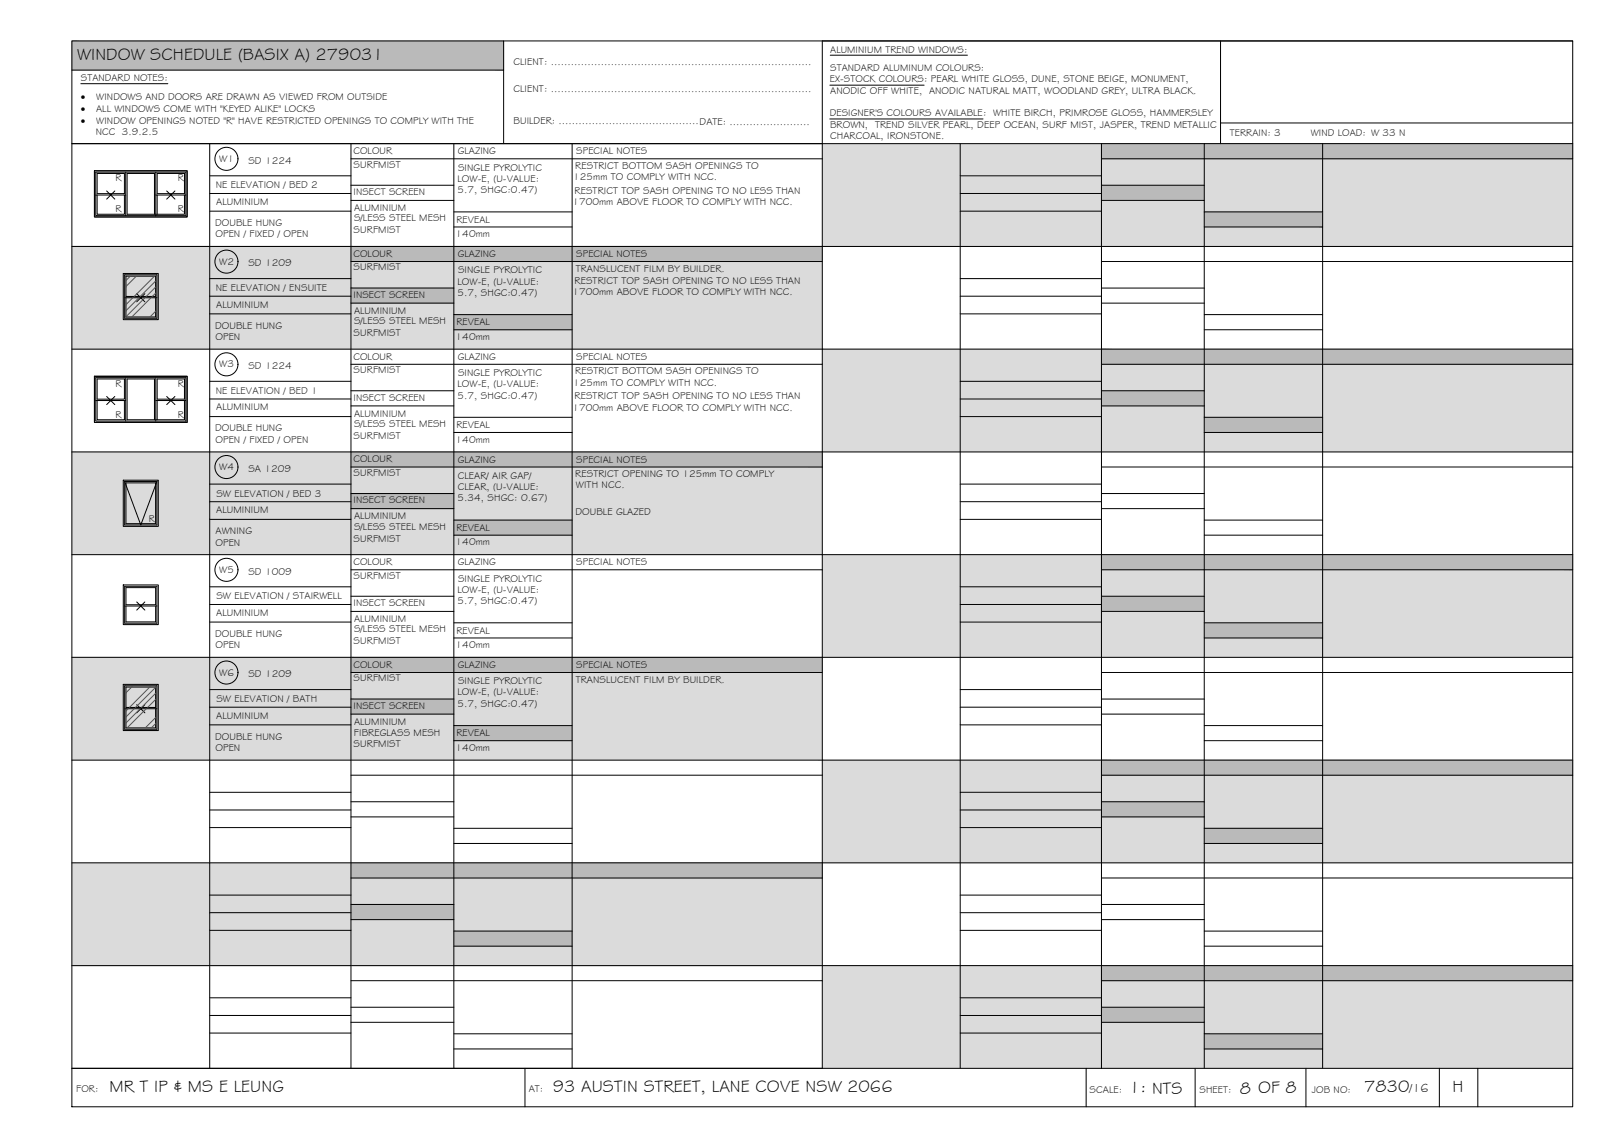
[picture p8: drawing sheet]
<svg xmlns="http://www.w3.org/2000/svg" width="420mm" height="297mm" viewBox="0 0 420 297" stroke-linecap="round" stroke-linejoin="round" font-family="sans-serif">
<!-- layer: WINDOW SCHEDULE HATCH -->
<g fill="#dbdbdb" stroke="#dbdbdb" stroke-width=".26">
<path d="M213.7 37.3l195 26.7v-26.7zM213.7 37.3l195 26.7h-195z"/>
<path d="M18.7 64l195 26.7v-26.7zM18.7 64l195 26.7h-195z"/>
<path d="M213.7 90.7l195 26.7v-26.7zM213.7 90.7l195 26.7h-195z"/>
<path d="M18.7 117.4l195 26.7v-26.7zM18.7 117.4l195 26.7h-195z"/>
<path d="M213.7 144.1l195 26.7v-26.7zM213.7 144.1l195 26.7h-195z"/>
<path d="M18.7 170.8l195 26.7v-26.7zM18.7 170.8l195 26.7h-195z"/>
<path d="M213.7 197.5l195 26.7v-26.7zM213.7 197.5l195 26.7h-195z"/>
<path d="M18.7 224.2l195 26.7v-26.7zM18.7 224.2l195 26.7h-195z"/>
<path d="M213.7 250.9l195 26.7v-26.7zM213.7 250.9l195 26.7h-195z"/>
</g>
<g fill="#bababa" stroke="#bababa" stroke-width=".26">
<path d="M18.7 10.6l112.2 7.6v-7.6zM18.7 10.6l112.2 7.6h-112.2z"/>
<path d="M286.2 37.3l122.5 4v-4zM286.2 37.3l122.5 4h-122.5z"/>
<path d="M286.2 48.1l26.7 4v-4zM286.2 48.1l26.7 4h-26.7z"/>
<path d="M312.9 55.1l30.8 3.9v-3.9zM312.9 55.1l30.8 3.9h-30.8z"/>
<path d="M91.2 64l122.5 4v-4zM91.2 64l122.5 4h-122.5z"/>
<path d="M91.2 74.9l26.7 3.9v-3.9zM91.2 74.9l26.7 3.9h-26.7z"/>
<path d="M117.9 81.8l30.8 3.9v-3.9zM117.9 81.8l30.8 3.9h-30.8z"/>
<path d="M286.2 90.7l122.5 4v-4zM286.2 90.7l122.5 4h-122.5z"/>
<path d="M286.2 101.6l26.7 3.9v-3.9zM286.2 101.6l26.7 3.9h-26.7z"/>
<path d="M312.9 108.5l30.8 3.9v-3.9zM312.9 108.5l30.8 3.9h-30.8z"/>
<path d="M91.2 117.4l122.5 4v-4zM91.2 117.4l122.5 4h-122.5z"/>
<path d="M91.2 128.3l26.7 3.9v-3.9zM91.2 128.3l26.7 3.9h-26.7z"/>
<path d="M117.9 135.2l30.8 3.9v-3.9zM117.9 135.2l30.8 3.9h-30.8z"/>
<path d="M286.2 144.1l122.5 4v-4zM286.2 144.1l122.5 4h-122.5z"/>
<path d="M286.2 155l26.7 3.9v-3.9zM286.2 155l26.7 3.9h-26.7z"/>
<path d="M312.9 161.9l30.8 3.9v-3.9zM312.9 161.9l30.8 3.9h-30.8z"/>
<path d="M91.2 170.8l122.5 4v-4zM91.2 170.8l122.5 4h-122.5z"/>
<path d="M91.2 181.6l26.7 4v-4zM91.2 181.6l26.7 4h-26.7z"/>
<path d="M117.9 188.6l30.8 3.9v-3.9zM117.9 188.6l30.8 3.9h-30.8z"/>
<path d="M286.2 197.5l122.5 4v-4zM286.2 197.5l122.5 4h-122.5z"/>
<path d="M286.2 208.4l26.7 3.9v-3.9zM286.2 208.4l26.7 3.9h-26.7z"/>
<path d="M312.9 215.3l30.8 3.9v-3.9zM312.9 215.3l30.8 3.9h-30.8z"/>
<path d="M91.2 224.2l122.5 4v-4zM91.2 224.2l122.5 4h-122.5z"/>
<path d="M91.2 235l26.7 4v-4zM91.2 235l26.7 4h-26.7z"/>
<path d="M117.9 242l30.8 3.9v-3.9zM117.9 242l30.8 3.9h-30.8z"/>
<path d="M286.2 250.9l122.5 4v-4zM286.2 250.9l122.5 4h-122.5z"/>
<path d="M286.2 261.8l26.7 3.9v-3.9zM286.2 261.8l26.7 3.9h-26.7z"/>
<path d="M312.9 268.7l30.8 3.9v-3.9zM312.9 268.7l30.8 3.9h-30.8z"/>
</g>
<!-- layer: BORDER -->
<g fill="none" stroke="#000" stroke-width=".26">
<path d="M18.7 10.6h390v277h-390zM18.7 18.2h112.2M130.9 10.6v26.7M317.1 10.6v26.7M408.7 10.6h-195v267M18.7 37.3h390M54.5 37.3v240.3M91.2 37.3v240.3M117.9 37.3v240.3M148.7 37.3v240.3M249.5 37.3v240.3M286.2 37.3v240.3"/>
<path d="M312.9 37.3v240.3M317.1 32h91.6M343.7 37.3v240.3M54.5 45.7h36.7M54.5 50.3h36.7M54.5 54.9h36.7M91.2 41.3h122.5M91.2 48.1h26.7M91.2 52.1h26.7M117.9 55.1h30.8M117.9 59h30.8M249.5 45.7h36.7"/>
<path d="M249.5 50.3h36.7M249.5 54.9h36.7M286.2 41.3h122.5M286.2 48.1h26.7M286.2 52.1h26.7M312.9 55.1h30.8M312.9 59h30.8M18.7 64h390M54.5 72.4h36.7M54.5 77h36.7M91.2 68h122.5M91.2 74.9h26.7"/>
<path d="M91.2 78.8h26.7M249.5 72.4h36.7M249.5 77h36.7M286.2 68h122.5M286.2 74.9h26.7M286.2 78.8h26.7M18.7 90.7h390M54.5 81.6h36.7M54.5 99.1h36.7M91.2 94.7h122.5M117.9 81.8h30.8M117.9 85.7h30.8"/>
<path d="M249.5 81.6h36.7M249.5 99.1h36.7M286.2 94.7h122.5M312.9 81.8h30.8M312.9 85.7h30.8M18.7 117.4h390M54.5 103.7h36.7M54.5 108.3h36.7M91.2 101.6h26.7M91.2 105.5h26.7M117.9 108.5h30.8M117.9 112.4h30.8"/>
<path d="M249.5 103.7h36.7M249.5 108.3h36.7M286.2 101.6h26.7M286.2 105.5h26.7M312.9 108.5h30.8M312.9 112.4h30.8M54.5 125.8h36.7M54.5 130.4h36.7M54.5 135h36.7M91.2 121.4h122.5M91.2 128.3h26.7M91.2 132.2h26.7"/>
<path d="M117.9 135.2h30.8M117.9 139.1h30.8M249.5 125.8h36.7M249.5 130.4h36.7M249.5 135h36.7M286.2 121.4h122.5M286.2 128.3h26.7M286.2 132.2h26.7M312.9 135.2h30.8M312.9 139.1h30.8M18.7 144.1h390M54.5 152.5h36.7"/>
<path d="M54.5 157.1h36.7M91.2 148.1h122.5M91.2 155h26.7M91.2 158.9h26.7M249.5 152.5h36.7M249.5 157.1h36.7M286.2 148.1h122.5M286.2 155h26.7M286.2 158.9h26.7M18.7 170.8h390M54.5 161.7h36.7M54.5 179.2h36.7"/>
<path d="M91.2 174.8h122.5M117.9 161.9h30.8M117.9 165.8h30.8M249.5 161.7h36.7M249.5 179.2h36.7M286.2 174.8h122.5M312.9 161.9h30.8M312.9 165.8h30.8M18.7 197.5h390M54.5 183.8h36.7M54.5 188.4h36.7M91.2 181.7h26.7"/>
<path d="M91.2 185.6h26.7M117.9 188.6h30.8M117.9 192.5h30.8M249.5 183.8h36.7M249.5 188.4h36.7M286.2 181.7h26.7M286.2 185.6h26.7M312.9 188.6h30.8M312.9 192.5h30.8M54.5 205.9h36.7M54.5 210.5h36.7M54.5 215.1h36.7"/>
<path d="M91.2 201.5h122.5M91.2 208.4h26.7M91.2 212.3h26.7M117.9 215.3h30.8M117.9 219.2h30.8M249.5 205.9h36.7M249.5 210.5h36.7M249.5 215.1h36.7M286.2 201.5h122.5M286.2 208.4h26.7M286.2 212.3h26.7M312.9 215.3h30.8"/>
<path d="M312.9 219.2h30.8M18.7 224.2h390M54.5 232.6h36.7M54.5 237.2h36.7M91.2 228.2h122.5M91.2 235h26.7M91.2 239h26.7M249.5 232.6h36.7M249.5 237.2h36.7M286.2 228.2h122.5M286.2 235h26.7M286.2 239h26.7"/>
<path d="M18.7 250.9h390M54.5 241.8h36.7M54.5 259.3h36.7M91.2 254.9h122.5M117.9 242h30.8M117.9 245.9h30.8M249.5 241.8h36.7M249.5 259.3h36.7M286.2 254.9h122.5M312.9 242h30.8M312.9 245.9h30.8M18.7 277.6h390"/>
<path d="M54.5 263.9h36.7M54.5 268.5h36.7M91.2 261.8h26.7M91.2 265.7h26.7M117.9 268.7h30.8M117.9 272.6h30.8M136.4 277.6v10M249.5 263.9h36.7M249.5 268.5h36.7M282.2 277.6v10M286.2 261.8h26.7M286.2 265.7h26.7"/>
<path d="M310.5 277.6v10M312.9 268.7h30.8M312.9 272.6h30.8M339.3 277.6v10M374 277.6v10M384 277.6v10"/>
</g>
<!-- layer: TEXT -->
<path d="M215.7 14.3h35.7M21 21.8h22.6M215.6 30.9h39.8M215.6 22.1h24.5" fill="none" stroke="#000" stroke-width=".26"/>
<!-- layer: WINDOWS -->
<g fill="none" stroke="#000" stroke-width=".26">
<path d="M24.9 44.7h23.4v11.3h-23.4zM24.9 50.7h7.8M25.2 50.7v5h7.1v-5M25.2 45.1h7.1v5.2h-7.1zM27.7 49.6l1.1 1.1 1-1.1M27.7 51.7l1.1-1 1 1M32.7 44.7v11.3M40.5 50.7h7.8M40.5 44.7v11.3M40.8 45.1h7.1v5.2h-7.1zM40.8 50.7v5M43.3 49.6l1.1 1.1 1.1-1.1"/>
<path d="M43.3 51.7l1.1-1 1.1 1M47.9 50.7v5h-14.9v-10.6h7.1v10.6M32.4 71.4h8.4v11.3h-8.4zM32.4 77.4h8.4M32.7 71.8h7.7v5.2h-7.7zM32.7 77.4v5h7.7v-5M35.5 76.3l1.1 1.1 1-1.1M35.5 78.4l1.1-1 1 1M24.9 98.1h23.4v11.3h-23.4zM25.2 98.5h7.1v5.2h-7.1zM32.7 98.1v11.3M40.5 98.1v11.3"/>
<path d="M40.8 98.5h7.1v5.2h-7.1zM24.9 104.1h7.8M25.2 104.1v5h7.1v-5M27.7 103l1.1 1.1 1-1.1M27.7 105.1l1.1-1 1 1M40.5 104.1h7.8M40.8 104.1v5M43.3 103l1.1 1.1 1.1-1.1M43.3 105.1l1.1-1 1.1 1M47.9 104.1v5h-14.9v-10.6h7.1v10.6M32.4 125.1l4.2 11.3 4.2-11.3M32.4 125.1v11.3h8.4v-11.3"/>
<path d="M32.4 125.1h8.4M32.7 125.5h7.7v10.6h-7.7zM32.4 152.4h8.4v9.6h-8.4zM32.4 157.5h8.4M32.7 152.7h7.7v4.5h-7.7zM32.7 157.5v4.1h7.7v-4.1M35.5 156.4l1.1 1.1 1-1.1M35.5 158.6l1.1-1.1 1 1.1M32.4 178.2h8.4v11.3h-8.4zM32.7 178.6h7.7v5.2h-7.7zM32.4 184.2h8.4M32.7 184.2v5h7.7v-5"/>
<path d="M35.5 183.1l1.1 1.1 1-1.1M35.5 185.2l1.1-1 1 1"/>
<circle cx="58.8" cy="41.3" r="3"/>
<circle cx="58.8" cy="68" r="3"/>
<circle cx="58.8" cy="94.7" r="3"/>
<circle cx="58.8" cy="121.4" r="3"/>
<circle cx="58.8" cy="148.1" r="3"/>
<circle cx="58.8" cy="174.8" r="3"/>
</g>
<!-- layer: NEWWORK -->
<path d="M24.5 44.4h24.1v12h-24.1zM32 71.1h9.1v12h-9.1zM24.5 97.8h24.1v12h-24.1zM32 124.8h9.1v12h-9.1zM32 152h9.1v10.3h-9.1zM32 177.9h9.1v12h-9.1z" fill="none" stroke="#000" stroke-width=".26"/>
<!-- layer: HATCH -->
<g fill="none" stroke="#545454" stroke-width=".26">
<path d="M33.9 71.8l-1.2 1.1M34.5 77.4l-1.8 1.8M35.4 71.8l-2.7 2.7M36.1 77.4l-3.4 3.3M37.7 77.4l-5 4.9M39.2 77.4l-4.9 5M40.1 71.8l-5.2 5.2M40.4 73l-4 4M40.4 74.6l-2.4 2.4M40.4 76.2l-.8 .8M40.4 80.9l-1.4 1.5M34.2 178.6l-1.5 1.4"/>
<path d="M38.9 178.6l-5.3 5.2M40.4 178.6l-5.2 5.2M33.3 184.2l-.6 .6M34.9 184.2l-2.2 2.1M36.4 184.2l-3.7 3.7M38 184.2l-5 5M40.4 186.5l-2.7 2.7M40.4 188.1l-1.1 1.1M40.4 180.2l-3.6 3.6M40.4 181.8l-2 2"/>
</g>
<g font-size="4.5">
<text x="20" y="15.6">WINDOW SCHEDULE (BASIX A) 279031</text>
<text x="28.5" y="283.7">MR T IP &amp; MS E LEUNG</text>
<text x="143.7" y="283.7">93 AUSTIN STREET, LANE COVE NSW 2066</text>
<text x="293.4" y="284">1: NTS</text>
<text x="322.2" y="284.2">8 OF 8</text>
<text x="354.5" y="283.9">7830</text>
<text x="377.4" y="283.8">H</text>
</g>
<text font-size="3.2" x="366.3" y="283.9">/16</text>
<g font-size="2.6">
<text x="133.4" y="16.9">CLIENT: ..............................................................................</text>
<text x="215.7" y="13.6">ALUMINIUM TREND WINDOWS:</text>
<text x="21" y="21.1">STANDARD NOTES:</text>
<text x="215.6" y="21.4">EX-STOCK COLOURS: PEARL WHITE GLOSS, DUNE, STONE BEIGE, MONUMENT,</text>
<text x="215.7" y="18.5">STANDARD ALUMINUM COLOURS:</text>
<text x="21" y="26.1">·</text>
<text x="21" y="29.1">·</text>
<text x="25" y="29.1">ALL WINDOWS COME WITH &quot;KEYED ALIKE&quot; LOCKS</text>
<text x="25" y="26.1">WINDOWS AND DOORS ARE DRAWN AS VIEWED FROM OUTSIDE</text>
<text x="133.4" y="24">CLIENT: ..............................................................................</text>
<text x="215.7" y="24.4">ANODIC OFF WHITE, ANODIC NATURAL MATT, WOODLAND GREY, ULTRA BLACK.</text>
<text x="21" y="32.1">·</text>
<text x="24.9" y="35.1">NCC 3.9.2.5</text>
<text x="25" y="32.1">WINDOW OPENINGS NOTED &quot;R&quot; HAVE RESTRICTED OPENINGS TO COMPLY WITH THE</text>
<text x="133.4" y="32.3">BUILDER: ..........................................DATE: ........................</text>
<text x="215.6" y="30.2">DESIGNER'S COLOURS AVAILABLE: WHITE BIRCH, PRIMROSE GLOSS, HAMMERSLEY</text>
<text x="215.7" y="33.2">BROWN, TREND SILVER PEARL, DEEP OCEAN, SURF MIST, JASPER, TREND METALLIC</text>
<text x="319.6" y="35.4">TERRAIN: 3</text>
<text x="340.6" y="35.4">WIND LOAD: W 33 N</text>
<text x="91.8" y="40.1">COLOUR</text>
<text x="119" y="40.1">GLAZING</text>
<text x="149.7" y="40.1">SPECIAL NOTES</text>
<text x="215.7" y="36.1">CHARCOAL, IRONSTONE.</text>
<text x="30" y="47">R</text>
<text x="46.2" y="47">R</text>
<text x="57" y="42.1">W1</text>
<text x="64.5" y="42.6">SD 1224</text>
<text x="91.9" y="43.6">SURFMIST</text>
<text x="118.9" y="47.2">LOW-E, (U-VALUE:</text>
<text x="119" y="44.3">SINGLE PYROLYTIC</text>
<text x="149" y="46.8">125mm TO COMPLY WITH NCC.</text>
<text x="149.5" y="43.9">RESTRICT BOTTOM SASH OPENINGS TO</text>
<text x="56.1" y="49">NE ELEVATION / BED 2</text>
<text x="56.2" y="53.2">ALUMINIUM</text>
<text x="91.8" y="50.7">INSECT SCREEN</text>
<text x="118.9" y="50.2">5.7, SHGC:0.47)</text>
<text x="148.7" y="53.3">1700mm ABOVE FLOOR TO COMPLY WITH NCC.</text>
<text x="149.3" y="50.4">RESTRICT TOP SASH OPENING TO NO LESS THAN</text>
<text x="30" y="55.2">R</text>
<text x="46.2" y="55.2">R</text>
<text x="55.9" y="58.7">DOUBLE HUNG</text>
<text x="92" y="54.9">ALUMINIUM</text>
<text x="92" y="57.5">S/LESS STEEL MESH</text>
<text x="118.6" y="57.9">REVEAL</text>
<text x="56" y="61.6">OPEN / FIXED / OPEN</text>
<text x="91.9" y="60.7">SURFMIST</text>
<text x="118.4" y="61.7">140mm</text>
<text x="57" y="68.8">W2</text>
<text x="64.5" y="69.3">SD 1209</text>
<text x="91.8" y="66.8">COLOUR</text>
<text x="91.9" y="70.2">SURFMIST</text>
<text x="119" y="66.9">GLAZING</text>
<text x="119" y="71">SINGLE PYROLYTIC</text>
<text x="149.6" y="70.6">TRANSLUCENT FILM BY BUILDER.</text>
<text x="149.7" y="66.9">SPECIAL NOTES</text>
<text x="56.1" y="75.7">NE ELEVATION / ENSUITE</text>
<text x="91.8" y="77.4">INSECT SCREEN</text>
<text x="118.9" y="73.9">LOW-E, (U-VALUE:</text>
<text x="118.9" y="76.9">5.7, SHGC:0.47)</text>
<text x="148.7" y="76.8">1700mm ABOVE FLOOR TO COMPLY WITH NCC.</text>
<text x="149.3" y="73.8">RESTRICT TOP SASH OPENING TO NO LESS THAN</text>
<text x="56.2" y="79.9">ALUMINIUM</text>
<text x="92" y="81.6">ALUMINIUM</text>
<text x="55.9" y="85.5">DOUBLE HUNG</text>
<text x="56" y="88.4">OPEN</text>
<text x="91.9" y="87.4">SURFMIST</text>
<text x="92" y="84.2">S/LESS STEEL MESH</text>
<text x="118.4" y="88.3">140mm</text>
<text x="118.6" y="84.6">REVEAL</text>
<text x="57" y="95.5">W3</text>
<text x="64.5" y="96">SD 1224</text>
<text x="91.8" y="93.5">COLOUR</text>
<text x="119" y="93.5">GLAZING</text>
<text x="149.7" y="93.5">SPECIAL NOTES</text>
<text x="30" y="100.4">R</text>
<text x="46.2" y="100.4">R</text>
<text x="91.9" y="97">SURFMIST</text>
<text x="118.9" y="100.6">LOW-E, (U-VALUE:</text>
<text x="119" y="97.7">SINGLE PYROLYTIC</text>
<text x="149" y="100.2">125mm TO COMPLY WITH NCC.</text>
<text x="149.5" y="97.3">RESTRICT BOTTOM SASH OPENINGS TO</text>
<text x="56.1" y="102.4">NE ELEVATION / BED 1</text>
<text x="56.2" y="106.7">ALUMINIUM</text>
<text x="91.8" y="104.1">INSECT SCREEN</text>
<text x="118.9" y="103.6">5.7, SHGC:0.47)</text>
<text x="148.7" y="106.7">1700mm ABOVE FLOOR TO COMPLY WITH NCC.</text>
<text x="149.3" y="103.8">RESTRICT TOP SASH OPENING TO NO LESS THAN</text>
<text x="30" y="108.6">R</text>
<text x="46.2" y="108.6">R</text>
<text x="55.9" y="112.1">DOUBLE HUNG</text>
<text x="92" y="108.3">ALUMINIUM</text>
<text x="92" y="110.9">S/LESS STEEL MESH</text>
<text x="118.6" y="111.3">REVEAL</text>
<text x="56" y="115">OPEN / FIXED / OPEN</text>
<text x="91.9" y="114.1">SURFMIST</text>
<text x="118.4" y="115">140mm</text>
<text x="57" y="122.2">W4</text>
<text x="64.5" y="122.7">SA 1209</text>
<text x="91.8" y="120.2">COLOUR</text>
<text x="91.9" y="123.6">SURFMIST</text>
<text x="119" y="120.3">GLAZING</text>
<text x="119" y="124.4">CLEAR/ AIR GAP/</text>
<text x="149.5" y="124">RESTRICT OPENING TO 125mm TO COMPLY</text>
<text x="149.7" y="120.3">SPECIAL NOTES</text>
<text x="56.2" y="129.1">SW ELEVATION / BED 3</text>
<text x="91.8" y="130.8">INSECT SCREEN</text>
<text x="118.9" y="130.3">5.34, SHGC: 0.67)</text>
<text x="119" y="127.3">CLEAR, (U-VALUE:</text>
<text x="149.6" y="126.9">WITH NCC.</text>
<text x="38.7" y="135.5">R</text>
<text x="56.2" y="133.3">ALUMINIUM</text>
<text x="92" y="135">ALUMINIUM</text>
<text x="92" y="137.6">S/LESS STEEL MESH</text>
<text x="118.6" y="138">REVEAL</text>
<text x="149.5" y="133.7">DOUBLE GLAZED</text>
<text x="56" y="141.8">OPEN</text>
<text x="56" y="138.9">AWNING</text>
<text x="91.9" y="140.8">SURFMIST</text>
<text x="118.4" y="141.7">140mm</text>
<text x="57" y="148.9">W5</text>
<text x="64.5" y="149.4">SD 1009</text>
<text x="91.8" y="146.9">COLOUR</text>
<text x="119" y="147">GLAZING</text>
<text x="149.7" y="147">SPECIAL NOTES</text>
<text x="56.2" y="155.8">SW ELEVATION / STAIRWELL</text>
<text x="91.9" y="150.4">SURFMIST</text>
<text x="118.9" y="154">LOW-E, (U-VALUE:</text>
<text x="119" y="151.1">SINGLE PYROLYTIC</text>
<text x="56.2" y="160">ALUMINIUM</text>
<text x="91.8" y="157.5">INSECT SCREEN</text>
<text x="92" y="161.7">ALUMINIUM</text>
<text x="118.9" y="157">5.7, SHGC:0.47)</text>
<text x="55.9" y="165.6">DOUBLE HUNG</text>
<text x="91.9" y="167.5">SURFMIST</text>
<text x="92" y="164.4">S/LESS STEEL MESH</text>
<text x="118.6" y="164.7">REVEAL</text>
<text x="56" y="168.5">OPEN</text>
<text x="91.8" y="173.6">COLOUR</text>
<text x="118.4" y="168.4">140mm</text>
<text x="119" y="173.6">GLAZING</text>
<text x="149.7" y="173.7">SPECIAL NOTES</text>
<text x="57" y="175.6">W6</text>
<text x="64.5" y="176.1">SD 1209</text>
<text x="91.9" y="177.1">SURFMIST</text>
<text x="119" y="177.8">SINGLE PYROLYTIC</text>
<text x="149.6" y="177.4">TRANSLUCENT FILM BY BUILDER.</text>
<text x="56.2" y="182.5">SW ELEVATION / BATH</text>
<text x="91.8" y="184.2">INSECT SCREEN</text>
<text x="118.9" y="180.7">LOW-E, (U-VALUE:</text>
<text x="118.9" y="183.7">5.7, SHGC:0.47)</text>
<text x="56.2" y="186.7">ALUMINIUM</text>
<text x="92" y="191.2">FIBREGLASS MESH</text>
<text x="92" y="188.4">ALUMINIUM</text>
<text x="118.6" y="191.4">REVEAL</text>
<text x="55.9" y="192.3">DOUBLE HUNG</text>
<text x="56" y="195.2">OPEN</text>
<text x="91.9" y="194.2">SURFMIST</text>
<text x="118.4" y="195.1">140mm</text>
<text x="19.8" y="283.8">FOR:</text>
<text x="137.4" y="283.7">AT:</text>
<text x="283.1" y="284">SCALE:</text>
<text x="311.7" y="284">SHEET:</text>
<text x="340.9" y="284">JOB NO:</text>
</g>
</svg>
